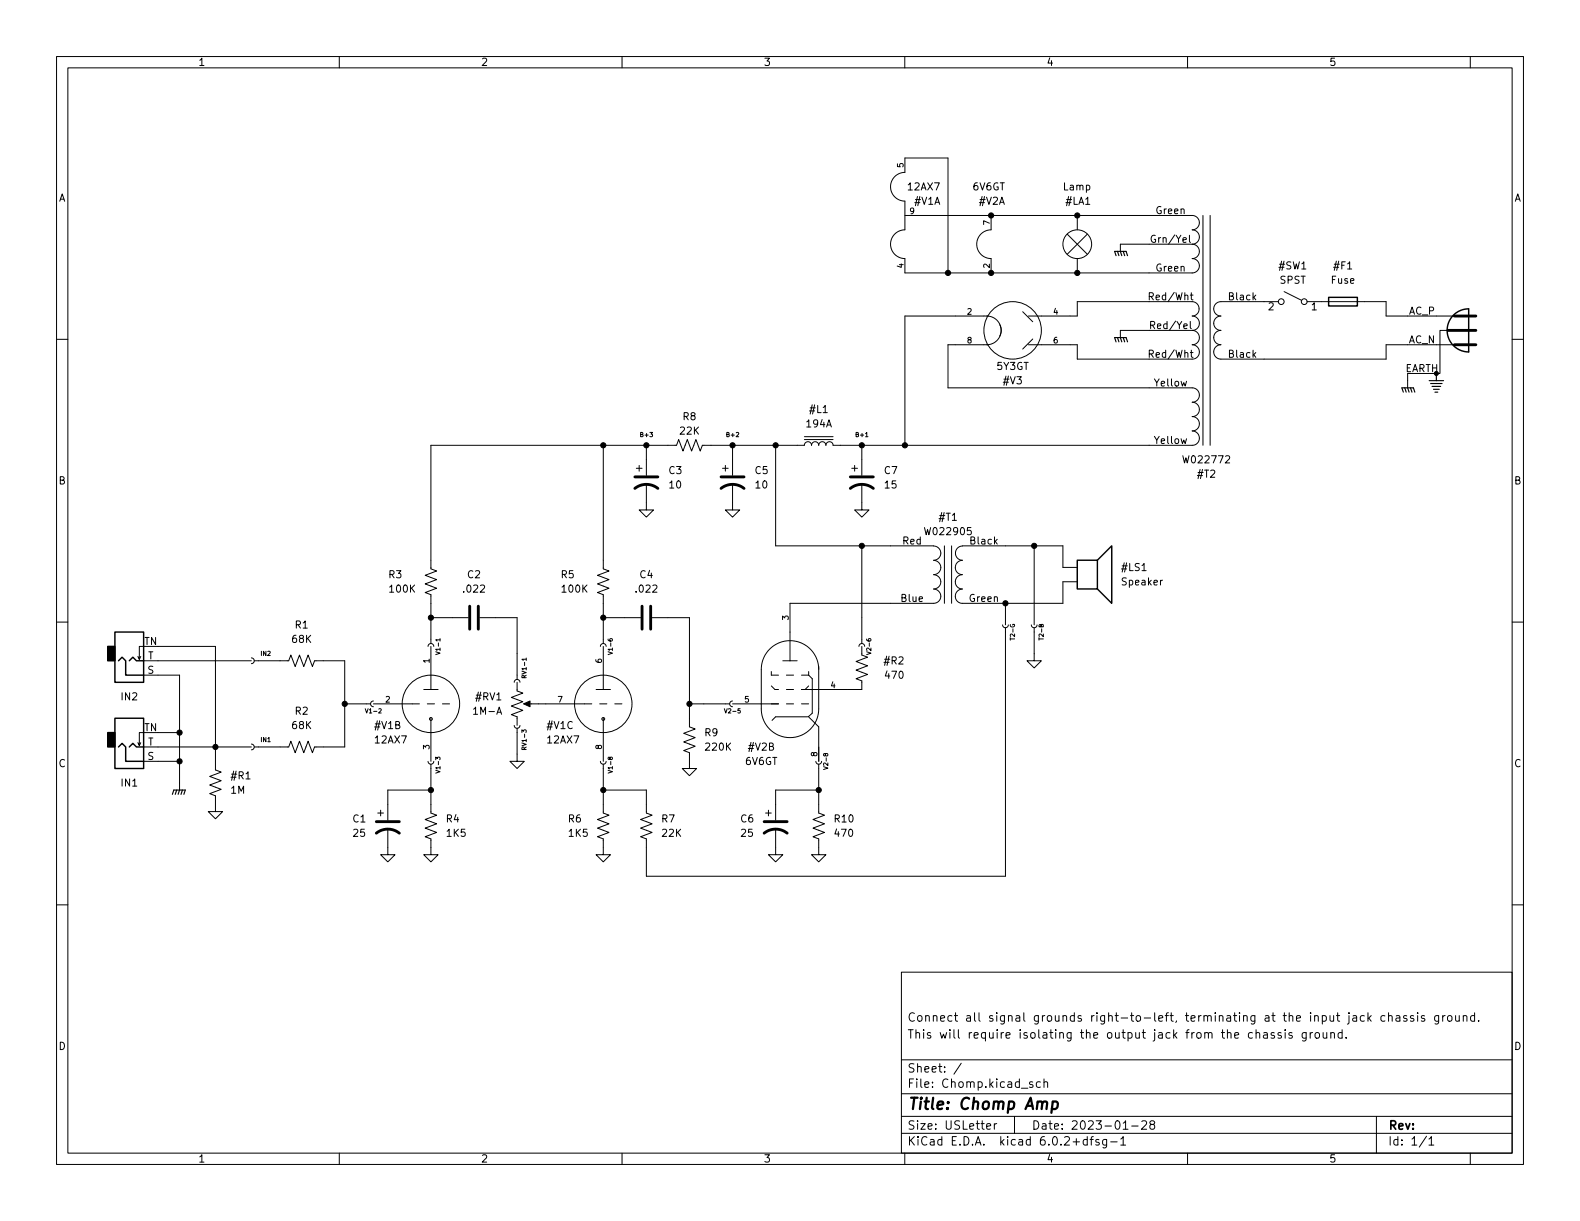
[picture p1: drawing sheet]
<svg xmlns="http://www.w3.org/2000/svg" width="279mm" height="216mm" viewBox="0 0 279 216" stroke-linecap="round" stroke-linejoin="round" font-family="sans-serif">
<g fill="none" stroke="#000" stroke-width=".18">
<path d="M10 10h259.4v195.9h-259.4zM12 12h255.4v191.9h-255.4zM60 10v2M110 10v2M160 10v2M210 10v2M260 10v2M160 38.1h50.8a1.27 1.27 0 0 1 1.3 1.3 1.27 1.27 0 0 1-1.3 1.2 1.27 1.27 0 0 1 1.3 1.3 1.27 1.27 0 0 1-1.3 1.3M175.3 38.1v2.5a2.54 2.54 0 0 0-2.6 2.6 2.54 2.54 0 0 0 2.6 2.5v2.6M190.5 38.1v2.5M212.7 38.1v40.6M214 38.1v40.6"/>
<path d="M10 60h2M174.5 55.9a2.54 2.54 0 0 1 2.5 2.5 2.54 2.54 0 0 1-2.5 2.6M174.8 55.9h-14.8v22.8M176.8 57.4l.3 1-.3 1M180.8 55.1l1.8 1.8M181.9 55.9h8.6v-2.6h20.3a1.27 1.27 0 0 1 1.2 1.3 1.27 1.27 0 0 1-1.2 1.3 1.27 1.27 0 0 1 1.3 1.2 1.27 1.27 0 0 1-1.3 1.3M182.6 59.9l-1.8 1.8M188.7 41.4l3.6 3.6M190.5 45.7v2.6M192.3 41.4l-3.6 3.6M210.3 41.6v1.1l.2 .2M210.5 56.8v1.1l.2 .2"/>
<path d="M210.5 52.2h.5M210.7 51.8v1l.3 .2M210.8 43.2h-12.7v1.3M210.8 58.4h-12.7v1.3M210.8 43.2a1.27 1.27 0 0 1 1.3 1.3 1.27 1.27 0 0 1-1.3 1.2 1.27 1.27 0 0 1 1.3 1.3 1.27 1.27 0 0 1-1.3 1.3h-50.8v-2.6a2.54 2.54 0 0 1-2.5-2.5 2.54 2.54 0 0 1 2.5-2.6v-5a2.54 2.54 0 0 1-2.5-2.6 2.54 2.54 0 0 1 2.5-2.5v-2.6h7.6v20.4M210.8 58.4a1.27 1.27 0 0 1 1.3 1.3 1.27 1.27 0 0 1-1.3 1.3 1.27 1.27 0 0 1 1.3 1.2 1.27 1.27 0 0 1-1.3 1.3h-20.3v-2.5h-8.6M226.1 53.3h-10.2a1.27 1.27 0 0 0-1.3 1.3 1.27 1.27 0 0 0 1.3 1.3 1.27 1.27 0 0 0-1.3 1.2 1.27 1.27 0 0 0 1.3 1.3 1.27 1.27 0 0 0-1.3 1.3 1.27 1.27 0 0 0 1.3 1.3 1.27 1.27 0 0 0-1.3 1.2 1.27 1.27 0 0 0 1.3 1.3h29.2v-2.5h12.1M227.1 51.6l3 1.5M231.1 53.3h14v2.6h12.1M261 58.4h-6.4v7.6h-5.7v2.6M267.4 60h2M106.7 78.7v21.9l1 .4-2 .7 2 .8-2 .8 2 .7-2 .8 1 .4v8.6"/>
<path d="M114.3 78.7v5.4M114.9 76.5h.5l-.3 .3h.3v.4h-.5M129.5 78.7v5.4M130.2 76.5h.3l.1 .2-.4 .5h.4M137.2 78.7v17.8h27.9M142.2 77.7h5.1M142.2 77.2h5.1M152.4 78.7v5.4M153.1 76.7l.2-.2v.7M153.1 77.2h.4M174.8 61h-7.2v7.6h43.2a1.27 1.27 0 0 1 1.3 1.3 1.27 1.27 0 0 1-1.3 1.2 1.27 1.27 0 0 1 1.3 1.3 1.27 1.27 0 0 1-1.3 1.3 1.27 1.27 0 0 1 1.3 1.2 1.27 1.27 0 0 1-1.3 1.3 1.27 1.27 0 0 1 1.3 1.3 1.27 1.27 0 0 1-1.3 1.2h-63.5a.64 .64 0 0 0-.6-.6 .64 .64 0 0 0-.7 .6 .64 .64 0 0 0-.6-.6 .64 .64 0 0 0-.6 .6 .64 .64 0 0 0-.7-.6 .64 .64 0 0 0-.6 .6 .64 .64 0 0 0-.6-.6 .64 .64 0 0 0-.7 .6h-18l-.4 1.1-.7-2.1-.8 2.1-.8-2.1-.7 2.1-.8-2.1-.4 1h-43.4v21.9l1 .4-2 .7 2 .8-2 .8 2 .7-2 .8 1 .4v8.6M210.5 62.3h.5"/>
<path d="M210.7 61.9v1.1l.3 .2M112.5 82.8h1M113 82.3v1M114.3 85.6v4.6h1.3l-1.3 1.2-1.3-1.2h1.3M127.8 82.8h1M128.3 82.3v1M129.5 85.6v4.6h1.3l-1.3 1.2-1.2-1.2h1.2M150.6 82.8h1M151.1 82.3v1M152.4 85.6v4.6h1.3l-1.3 1.2-1.3-1.2h1.3M152.4 96.5v17.3M165.1 96.5a1.26 1.26 0 0 1 1.3 1.3 1.26 1.26 0 0 1-1.3 1.3 1.27 1.27 0 0 1 1.3 1.2 1.27 1.27 0 0 1-1.3 1.3"/>
<path d="M167 96.5v10.2M168.3 96.5v10.2M170.2 99.1a1.26 1.26 0 0 0-1.3 1.2 1.26 1.26 0 0 0 1.3 1.3M170.2 96.5h17.8v3.8h2.5M170.2 96.5a1.26 1.26 0 0 0-1.2 1.3 1.26 1.26 0 0 0 1.2 1.3M182.9 96.5v14M10 110h2M24.9 116.1l-.3 .5M25.4 114.3h-.8v2.3l-.2-.5M25.4 119.4h6.3v20.3M25.4 116.8h19M27.9 114.3h10.2v21.8l1 .4-2 .8 2 .7-2 .8 2 .8-2 .7 1 .4v2.8h1.3l-1.3 1.3-1.3-1.3h1.3"/>
<path d="M44.5 116.3l.3 .2 .2 .3-.2 .4-.3 .1M45 116.8h6.1l.3-1 .8 2.1 .8-2.1 .7 2.1 .8-2.1 .7 2.1 .4-1.1h5.4v15.3h-5.4l-.4 1-.7-2-.8 2-.7-2-.8 2-.8-2-.3 1h-6.1M75.7 114.3l.1-.4 .4-.1 .4 .1 .1 .4M76.2 114.3v7.6M76.2 109.2h6.6M77.8 112.9v.5M84.8 109.2h6.6v10.9M93.1 116.4v.4M106.2 114.3l.1-.4 .4-.1 .3 .1 .2 .4M106.7 109.2h6.6M106.7 114.3v7.6M115.3 109.2h6.6v19.3l1 .4-2 .8 2 .7-2 .8 2 .8-2 .7 1 .4v2.8h1.3l-1.3 1.3-1.3-1.3h1.3"/>
<path d="M136.4 118.7v.7h1.3M138.4 116.8h2.6M139.1 119.4h1.2M141.7 119.4h1.3M143 119.4l.6 .6v6.1l-.6 .6 1.8 1.8v6.1M143 118.7v.7M144.8 118.4a5.1 5.1 0 0 0-5.1-5.1 5.1 5.1 0 0 0-5.1 5.1v6.9M144.8 117.9v7.4M151.9 114.3l.1-.4 .4-.1 .4 .1 .1 .4M152.4 114.3v1.5l1 .4-2 .8 2 .7-2 .8 2 .8-2 .7 1 .4v1.5h-10.7M165.1 101.6a1.26 1.26 0 0 1 1.3 1.3 1.26 1.26 0 0 1-1.3 1.2 1.27 1.27 0 0 1 1.3 1.3 1.27 1.27 0 0 1-1.3 1.3h-25.4v10.1M170.2 101.6a1.26 1.26 0 0 0-1.3 1.3 1.26 1.26 0 0 0 1.3 1.2 1.27 1.27 0 0 0-1.3 1.3 1.27 1.27 0 0 0 1.3 1.3h17.8v-3.8h2.5"/>
<path d="M177.3 110.5l.1 .3 .4 .2 .4-.2 .1-.3M177.8 111v43.9h-63.5v-6.6l-1-.3 2-.8-2-.8 2-.7-2-.8 2-.8-1-.3v-4.1h-7.6M177.8 106.7v3.8M182.4 110.5l.1 .3 .4 .2 .3-.2 .2-.3M182.9 111v5.8h1.2l-1.2 1.3-1.3-1.3h1.3M267.4 110h2M24.9 131.3l-.3 .5M25.4 129.5h-.8v2.3l-.2-.5M25.4 134.6h6.3M25.4 132.1h19M27.9 129.5h3.8M44.5 131.6l.3 .1 .2 .4-.2 .3-.3 .2"/>
<path d="M61 124.5h4.5M66 124l-.3 .1-.2 .4 .2 .3 .3 .2M66 124.5h8.2M74.9 121.9h2.6M75.6 124.5h1.2M75.7 134.6l.1 .4 .4 .1 .4-.1 .1-.4M76.2 135.1v8.7l1 .3-2 .8 2 .8-2 .7 2 .8-2 .8 1 .3v2.8h1.3l-1.3 1.3-1.3-1.3h1.3M76.2 127v7.6M76.2 139.7h-7.6v5.3M78.2 124.5h1.3M90.9 120.6l.2-.3 .3-.2 .4 .2 .1 .3M90.9 128.3l.2 .3 .3 .2 .4-.2 .1-.3"/>
<path d="M91.4 120.7v1.5l1.1 .4-2.1 .7 2.1 .8-2.1 .7 2.1 .8-2.1 .8 1 .3v1.6M91.4 128.8v5.8h1.3l-1.3 1.3-1.2-1.3h1.2M93 124.5h11.6M105.4 121.9h2.5M106 124.5h1.3M106.2 134.6l.1 .4 .4 .1 .3-.1 .2-.4M106.7 135.1v8.7l1 .3-2 .8 2 .8-2 .7 2 .8-2 .8 1 .3v2.8h1.2l-1.2 1.3-1.3-1.3h1.3M106.7 127v7.6M108.7 124.5h1.3M121.9 124.5h7.1M129.5 124l-.3 .1-.2 .4 .2 .3 .3 .2M129.5 124.5h8.2"/>
<path d="M134.6 125.4a5.1 5.1 0 0 0 5.1 5 5.1 5.1 0 0 0 5.1-5M136.4 121.3l.6 .6h.7M139.1 124.5h1.2M139.1 121.9h1.2M141.7 124.5h1.3M142.9 126.7h-5.7l-.7 .7M143 121.3l-.6 .6M144.3 134.6l.1 .4 .4 .1 .3-.1 .2-.4M144.8 135.1v8.7l1 .3-2 .8 2 .8-2 .7 2 .8-2 .8 1 .3v2.8h1.2l-1.2 1.3-1.3-1.3h1.3M144.8 139.7h-7.6v5.3M10 160h2M66.8 143.8h1"/>
<path d="M67.3 143.3v1M68.6 146.6v4.5h1.2l-1.2 1.3-1.3-1.3h1.3M135.4 143.8h1M135.9 143.3v1M137.2 146.6v4.5h1.2l-1.2 1.3-1.3-1.3h1.3M267.4 160h2M159.4 171.9h108v32h-108zM238.5 179.6v1.3l-.2 .2M238.5 179.1v.1M239.3 179.6h.5l.1 1M239.9 179.9l-.5 .1a.29 .29 0 0 0-.2 .3 .29 .29 0 0 0 .2 .3l.5-.1M241.3 179.6h-.5l-.3 .3v.4l.2 .2h.6"/>
<path d="M241.9 179.1v1.5M242.5 179.6l-.6 .6M244.9 179.6h-.4l-.3 .3v.4l.1 .2h.6M245.5 179.7l.3-.1h.3l.1 1M245.5 179.1v1.5M246.9 179.6h.6v1M247.5 179.9l-.5 .1a.29 .29 0 0 0-.2 .3 .29 .29 0 0 0 .2 .3l.5-.1M248.8 179.6h-.4l-.2 .2 .1 .2 .5 .2v.3h-.6M250 179.6h-.4l-.2 .2 .1 .2 .5 .2v.3h-.6M250.7 179.1v.1M250.7 179.6v1M251.9 179.6h-.4l-.2 .2 .1 .2 .5 .2v.3h-.6"/>
<path d="M254.4 179.6v1.2l-.3 .3-.3-.1M254.4 179.6h-.4l-.3 .3v.4l.1 .2h.6M255.1 179.6v1M255.5 179.6h-.2l-.2 .3M256.1 179.6h.4l.3 .3v.4l-.3 .3-.4-.1-.1-.2v-.4zM257.4 179.6l.1 .9 .3 .1 .2-.2M258 179.6v1M258.8 179.7l.2-.1h.3l.1 1M258.8 179.6v1M260.8 179.6h-.5l-.3 .3v.4l.2 .2h.6M260.8 179.1v1.5M159.4 197.4h108"/>
<path d="M159.4 193.4h108M159.4 187.4h108M170 188l-1.3 1.9M174.5 199.2l.7-.2-.1-.3h-.4l-.2 .2v.7h.6M175.8 198.7v1M176.3 198.7h-.3l-.2 .3M179.4 197.4v3M182.6 191.4l-.3-.1-.3 .2 .1 .2 .5 .2v.3h-.6M184 191.4l-.5-.1-.2 .3v.4l.1 .2h.6M184.6 191.4l.2-.1 .4 .1 .1 .9M184.6 190.8v1.5M198.6 199.7h.9"/>
<path d="M200.1 199.1h1.2M201.9 198.3l.6-.1 .2 .1 .1 .3-1 1.1h1M203.6 198.8l-.3-.3 .1-.2 .2-.1h.4l.2 .3-.1 .2-.6 .2-.2 .2 .1 .4 .2 .2 .4-.1 .2-.2-.1-.4-.2-.2M221.5 182.6h-.5l-.2 .3v.4l.1 .2h.6M222.1 182.7l.2-.1h.4l.1 1M222.1 182.1v1.5M223.5 182.6h.5l.1 1M224.1 182.9l-.5 .1a.29 .29 0 0 0-.2 .3 .29 .29 0 0 0 .2 .3l.5-.1M225.3 182.6h-.3l-.2 .2v.2l.5 .2v.3h-.5M226.5 182.6h-.3l-.2 .2v.2l.5 .2v.3h-.5M227.3 182.1v.1M227.3 182.6v1"/>
<path d="M228.5 182.6h-.4l-.2 .2 .1 .2 .5 .2v.3h-.6M231 182.6v1.2l-.3 .3-.4-.1M231 182.6h-.5l-.2 .3v.4l.1 .2h.6M231.7 182.6v1M232.1 182.6h-.3l-.1 .3M232.7 182.6h.3l.3 .3v.4l-.3 .3-.3-.1-.2-.2v-.4zM234 182.6v.9l.4 .1 .2-.2M234.6 182.6v1M235.3 182.7l.2-.1h.4l.1 1M235.3 182.6v1M237.3 182.6h-.4l-.3 .3v.4l.2 .2h.5M237.3 182.1v1.5"/>
<path d="M238 183.4v.2M242 180l.5 .6M243.4 197.4v6.5M261.5 180.4v.2M60 203.9v2M110 203.9v2M159.4 200.4h108M160 203.9v2M192.3 201.5h-.5l-.3 .3v.4l.2 .2h.6M192.3 201v1.5M192.8 201.5h.5M193.3 201l-.3 .2v1.3"/>
<path d="M194.3 201.5h-.3l-.2 .2v.2l.5 .1v.4h-.5M195.7 201.5v1.2l-.3 .3-.4-.1M195.7 201.5h-.4l-.3 .3v.4l.1 .2h.6M196.4 201.9h1.1M198.2 201.4l.4-.4v1.5M198.2 202.5h.8M210 203.9v2M252.3 200.9l-1.3 1.9M252.7 201.4l.4-.4v1.5M252.7 202.5h.8M260 203.9v2"/>
<circle cx="179.1" cy="58.4" r="5.1"/>
<circle cx="190.5" cy="43.2" r="2.54"/>
<circle cx="226.6" cy="53.3" r=".51"/>
<circle cx="230.6" cy="53.3" r=".51"/>
<circle cx="76.2" cy="124.5" r="5.1"/>
<circle cx="76.2" cy="127.1" r=".25"/>
<circle cx="106.7" cy="124.5" r="5.1"/>
<circle cx="106.7" cy="127.1" r=".25"/>
</g>
<path d="M186.2 194.9l.2-.1 .5 .1 .2 .3-.1 .5a.66 .66 0 0 1-1 .3M186.2 194.8l-.3 2" fill="none" stroke="#000" stroke-width=".4"/>
<g fill="none" stroke="#000" stroke-width=".51">
<path d="M256 58.4h5M257.2 55.9h3.8M257.2 61h3.8M112.3 86.4a3.3 3.3 0 0 1 4 0M112.3 84.3h4M127.5 86.4a3.3 3.3 0 0 1 4.1 0M127.5 84.3h4.1M150.4 86.4a3.3 3.3 0 0 1 4 0M150.4 84.3h4M83.1 107.2v4.1M84.6 107.2v4.1M113.5 107.2v4.1"/>
<path d="M115.1 107.2v4.1M66.5 147.3a3.3 3.3 0 0 1 4.1 0M66.5 145.3h4.1M135.1 147.3a3.3 3.3 0 0 1 4.1 0M135.1 145.3h4.1"/>
</g>
<path d="M19 114.3h1.3v2.5h-1.3zM19 129.5h1.3v2.6h-1.3z" fill="#000" stroke="#000" stroke-width=".25"/>
<path d="M234.9 52.6h5.1v1.5h-5.1zM257 55.7a3.8 3.8 0 0 1 2.7-1.1v7.6a3.8 3.8 0 0 1-3.5-2.3 3.8 3.8 0 0 1 .8-4.2zM190.5 99.1h3.6v5h-3.6zM194.1 99.1l2.5-2.6v10.2l-2.5-2.6M20.3 111.8h5.1v8.9h-5.1zM21 116.8l.6-.6 .6 .6v2.6h3.2M22.9 116.8l.6-.6 .6 .6h1.3M20.3 127h5.1v8.9h-5.1zM21 132.1l.6-.7 .6 .7v2.5h3.2M22.9 132.1l.6-.7 .6 .7h1.3" fill="none" stroke="#000" stroke-width=".25"/>
<g fill="none" stroke="#000" stroke-width=".2">
<path d="M197.4 45.2l-.3-.7h2l.3 .7M197.6 59.7l.3 .8M197.6 44.5l.3 .7M198.1 59.7l.3 .8M198.1 44.5l.3 .7M198.6 59.7l.3 .8M198.6 44.5l.3 .7M197.4 60.5l-.3-.8h2l.3 .8M248.2 69.3l-.3-.7h2l.3 .7M248.4 68.6l.3 .7M248.9 68.6l.3 .7M249.4 68.6l.3 .7"/>
<path d="M252.7 67.3h2.6M253 67.8h2M253.2 68.3h1.6M253.5 68.8h1M253.7 69.3h.6M254 66v1.3M31.2 139.7l-.2 .8M31.7 139.7l-.2 .8M32.3 139.7l-.3 .8M30.5 140.5l.2-.8h2.1l-.3 .8"/>
</g>
<g fill="#000" stroke="#000" stroke-width=".18">
<path d="M92.6 124.5l1.1-.5v1z"/>
<circle cx="175.3" cy="38.1" r=".46"/>
<circle cx="190.5" cy="38.1" r=".46"/>
<circle cx="167.6" cy="48.3" r=".46"/>
<circle cx="175.3" cy="48.3" r=".46"/>
<circle cx="190.5" cy="48.3" r=".46"/>
<circle cx="106.7" cy="78.7" r=".46"/>
<circle cx="114.3" cy="78.7" r=".46"/>
<circle cx="129.5" cy="78.7" r=".46"/>
<circle cx="137.2" cy="78.7" r=".46"/>
<circle cx="152.4" cy="78.7" r=".46"/>
<circle cx="160" cy="78.7" r=".46"/>
<circle cx="152.4" cy="96.5" r=".46"/>
<circle cx="182.9" cy="96.5" r=".46"/>
<circle cx="76.2" cy="109.2" r=".46"/>
<circle cx="106.7" cy="109.2" r=".46"/>
<circle cx="177.8" cy="106.7" r=".46"/>
<circle cx="31.7" cy="129.5" r=".46"/>
<circle cx="31.7" cy="134.6" r=".46"/>
<circle cx="38.1" cy="132.1" r=".46"/>
<circle cx="61" cy="124.5" r=".46"/>
<circle cx="76.2" cy="139.7" r=".46"/>
<circle cx="106.7" cy="139.7" r=".46"/>
<circle cx="121.9" cy="124.5" r=".46"/>
<circle cx="144.8" cy="139.7" r=".46"/>
</g>
<text font-size="2.8" x="160.4" y="196.2">Title: Chomp Amp</text>
<g font-size="2.1">
<text x="160.4" y="183.6">This will require isolating the output jack from the chassis ground.</text>
<text x="160.4" y="180.6">Connect all signal grounds right-to-left, terminating at the input jack chassis ground.</text>
<text x="160.4" y="189.7">Sheet: /</text>
<text x="160.4" y="192.4">File: Chomp.kicad_sch</text>
<text x="160.4" y="202.5">KiCad E.D.A. kicad 6.0.2+dfsg-1</text>
<text x="160.4" y="199.7">Size: USLetter</text>
<text x="182.4" y="199.7">Date: 2023-01-28</text>
<text x="245.4" y="199.7">Rev:</text>
<text x="245.4" y="202.5">Id: 1/1</text>
</g>
<g font-size="1.8">
<text x="35" y="11.6">1</text>
<text x="85" y="11.6">2</text>
<text x="135" y="11.6">3</text>
<text x="185" y="11.6">4</text>
<text x="235" y="11.6">5</text>
<text x="10.3" y="35.6">A</text>
<text x="160.6" y="33.7">12AX7</text>
<text x="172" y="33.7">6V6GT</text>
<text x="188.1" y="33.7">Lamp</text>
<text x="267.7" y="35.6">A</text>
<text x="161.8" y="36.2">#V1A</text>
<text x="173.2" y="36.2">#V2A</text>
<text x="188.5" y="36.2">#LA1</text>
<text x="204.5" y="37.8">Green</text>
<text x="203.9" y="42.9">Grn/Yel</text>
<text x="226.2" y="47.6">#SW1</text>
<text x="236" y="47.6">#F1</text>
<text x="203.4" y="53.1">Red/Wht</text>
<text x="204.5" y="48">Green</text>
<text x="217.4" y="53.1">Black</text>
<text x="226.3" y="50.2">SPST</text>
<text x="235.4" y="50.2">Fuse</text>
<text x="203.8" y="58.2">Red/Yel</text>
<text x="224.3" y="54.9">2</text>
<text x="231.9" y="54.9">1</text>
<text x="249.1" y="55.6">AC_P</text>
<text x="176.3" y="65.4">5Y3GT</text>
<text x="203.4" y="63.2">Red/Wht</text>
<text x="217.4" y="63.2">Black</text>
<text x="248.4" y="65.8">EARTH</text>
<text x="249.1" y="60.7">AC_N</text>
<text x="177.5" y="67.9">#V3</text>
<text x="204.2" y="68.3">Yellow</text>
<text x="120.3" y="76.8">22K</text>
<text x="120.8" y="74.3">R8</text>
<text x="142.7" y="75.6">194A</text>
<text x="143.3" y="73">#L1</text>
<text x="118.3" y="83.8">C3</text>
<text x="133.5" y="83.8">C5</text>
<text x="156.4" y="83.8">C7</text>
<text x="204.2" y="78.5">Yellow</text>
<text x="209.6" y="81.9">W022772</text>
<text x="10.3" y="85.7">B</text>
<text x="118.4" y="86.4">10</text>
<text x="133.7" y="86.4">10</text>
<text x="156.5" y="86.4">15</text>
<text x="211.8" y="84.5">#T2</text>
<text x="267.7" y="85.7">B</text>
<text x="163.9" y="94.6">W022905</text>
<text x="166.1" y="92.1">#T1</text>
<text x="159.6" y="96.3">Red</text>
<text x="171.6" y="96.3">Black</text>
<text x="198.4" y="101">#LS1</text>
<text x="68.8" y="102.2">R3</text>
<text x="69" y="104.8">100K</text>
<text x="82.1" y="104.8">.022</text>
<text x="82.7" y="102.2">C2</text>
<text x="99.2" y="102.2">R5</text>
<text x="99.5" y="104.8">100K</text>
<text x="112.6" y="104.8">.022</text>
<text x="113.2" y="102.2">C4</text>
<text x="159.4" y="106.4">Blue</text>
<text x="171.4" y="106.4">Green</text>
<text x="198.5" y="103.5">Speaker</text>
<text x="51.7" y="113.7">68K</text>
<text x="52.2" y="111.1">R1</text>
<text x="25.5" y="114">TN</text>
<text x="26.1" y="119.1">S</text>
<text x="26.1" y="116.6">T</text>
<text x="156.4" y="117.5">#R2</text>
<text x="21.5" y="123.8">IN2</text>
<text x="84.2" y="123.8">#RV1</text>
<text x="156.7" y="120">470</text>
<text x="25.5" y="129.3">TN</text>
<text x="26.1" y="131.8">T</text>
<text x="51.7" y="128.9">68K</text>
<text x="52.2" y="126.4">R2</text>
<text x="66.3" y="128.9">#V1B</text>
<text x="66.4" y="131.4">12AX7</text>
<text x="84" y="126.4">1M-A</text>
<text x="96.8" y="128.9">#V1C</text>
<text x="96.9" y="131.4">12AX7</text>
<text x="124.6" y="130.2">R9</text>
<text x="10.3" y="135.6">C</text>
<text x="26.1" y="134.4">S</text>
<text x="41" y="137.8">#R1</text>
<text x="124.9" y="132.7">220K</text>
<text x="131.8" y="135.3">6V6GT</text>
<text x="132.4" y="132.7">#V2B</text>
<text x="267.7" y="135.6">C</text>
<text x="21.5" y="139.1">IN1</text>
<text x="40.8" y="140.3">1M</text>
<text x="62.4" y="145.4">C1</text>
<text x="62.5" y="148">25</text>
<text x="78.9" y="145.4">R4</text>
<text x="79" y="148">1K5</text>
<text x="100.5" y="145.4">R6</text>
<text x="100.6" y="148">1K5</text>
<text x="117" y="145.4">R7</text>
<text x="117.1" y="148">22K</text>
<text x="131" y="145.4">C6</text>
<text x="131.1" y="148">25</text>
<text x="147.6" y="145.4">R10</text>
<text x="147.7" y="148">470</text>
<text x="10.3" y="185.7">D</text>
<text x="267.7" y="185.7">D</text>
<text x="35" y="205.6">1</text>
<text x="85" y="205.6">2</text>
<text x="135" y="205.6">3</text>
<text x="185" y="205.6">4</text>
<text x="235" y="205.6">5</text>
</g>
<g font-size="1.4">
<text x="159.8" y="29.6" transform="rotate(-90 159.8 29.6)">5</text>
<text x="160.9" y="37.8">9</text>
<text x="175" y="39.8" transform="rotate(-90 175 39.8)">7</text>
<text x="159.8" y="47.4" transform="rotate(-90 159.8 47.4)">4</text>
<text x="175" y="47.4" transform="rotate(-90 175 47.4)">2</text>
<text x="171.1" y="55.6">2</text>
<text x="186.3" y="55.6">4</text>
<text x="171.1" y="60.7">8</text>
<text x="186.3" y="60.7">6</text>
<text x="139.4" y="109.6" transform="rotate(-90 139.4 109.6)">3</text>
<text x="75.9" y="117.2" transform="rotate(-90 75.9 117.2)">1</text>
<text x="106.4" y="117.2" transform="rotate(-90 106.4 117.2)">6</text>
<text x="68.2" y="124.2">2</text>
<text x="98.7" y="124.2">7</text>
<text x="131.7" y="124.2">5</text>
<text x="146.9" y="121.7">4</text>
<text x="75.9" y="132.5" transform="rotate(-90 75.9 132.5)">3</text>
<text x="106.4" y="132.5" transform="rotate(-90 106.4 132.5)">8</text>
<text x="144.5" y="133.7" transform="rotate(-90 144.5 133.7)">8</text>
</g>
<g font-size="1.1">
<text x="113" y="77.3">B+3</text>
<text x="128.3" y="77.3">B+2</text>
<text x="151.1" y="77.3">B+1</text>
<text x="179.5" y="113" transform="rotate(-90 179.5 113)">T2-G</text>
<text x="184.5" y="112.9" transform="rotate(-90 184.5 112.9)">T2-B</text>
<text x="46.2" y="116">IN2</text>
<text x="77.9" y="115.4" transform="rotate(-90 77.9 115.4)">V1-1</text>
<text x="93.1" y="119.6" transform="rotate(-90 93.1 119.6)">RV1-1</text>
<text x="108.3" y="115.4" transform="rotate(-90 108.3 115.4)">V1-6</text>
<text x="154.1" y="115.4" transform="rotate(-90 154.1 115.4)">V2-6</text>
<text x="46.2" y="131.2">IN1</text>
<text x="64.9" y="126.1">V1-2</text>
<text x="128.4" y="126.1">V2-5</text>
<text x="77.9" y="136.4" transform="rotate(-90 77.9 136.4)">V1-3</text>
<text x="93.1" y="132.3" transform="rotate(-90 93.1 132.3)">RV1-3</text>
<text x="108.3" y="136.4" transform="rotate(-90 108.3 136.4)">V1-8</text>
<text x="146.4" y="135.7" transform="rotate(-90 146.4 135.7)">V2-8</text>
</g>
</svg>
